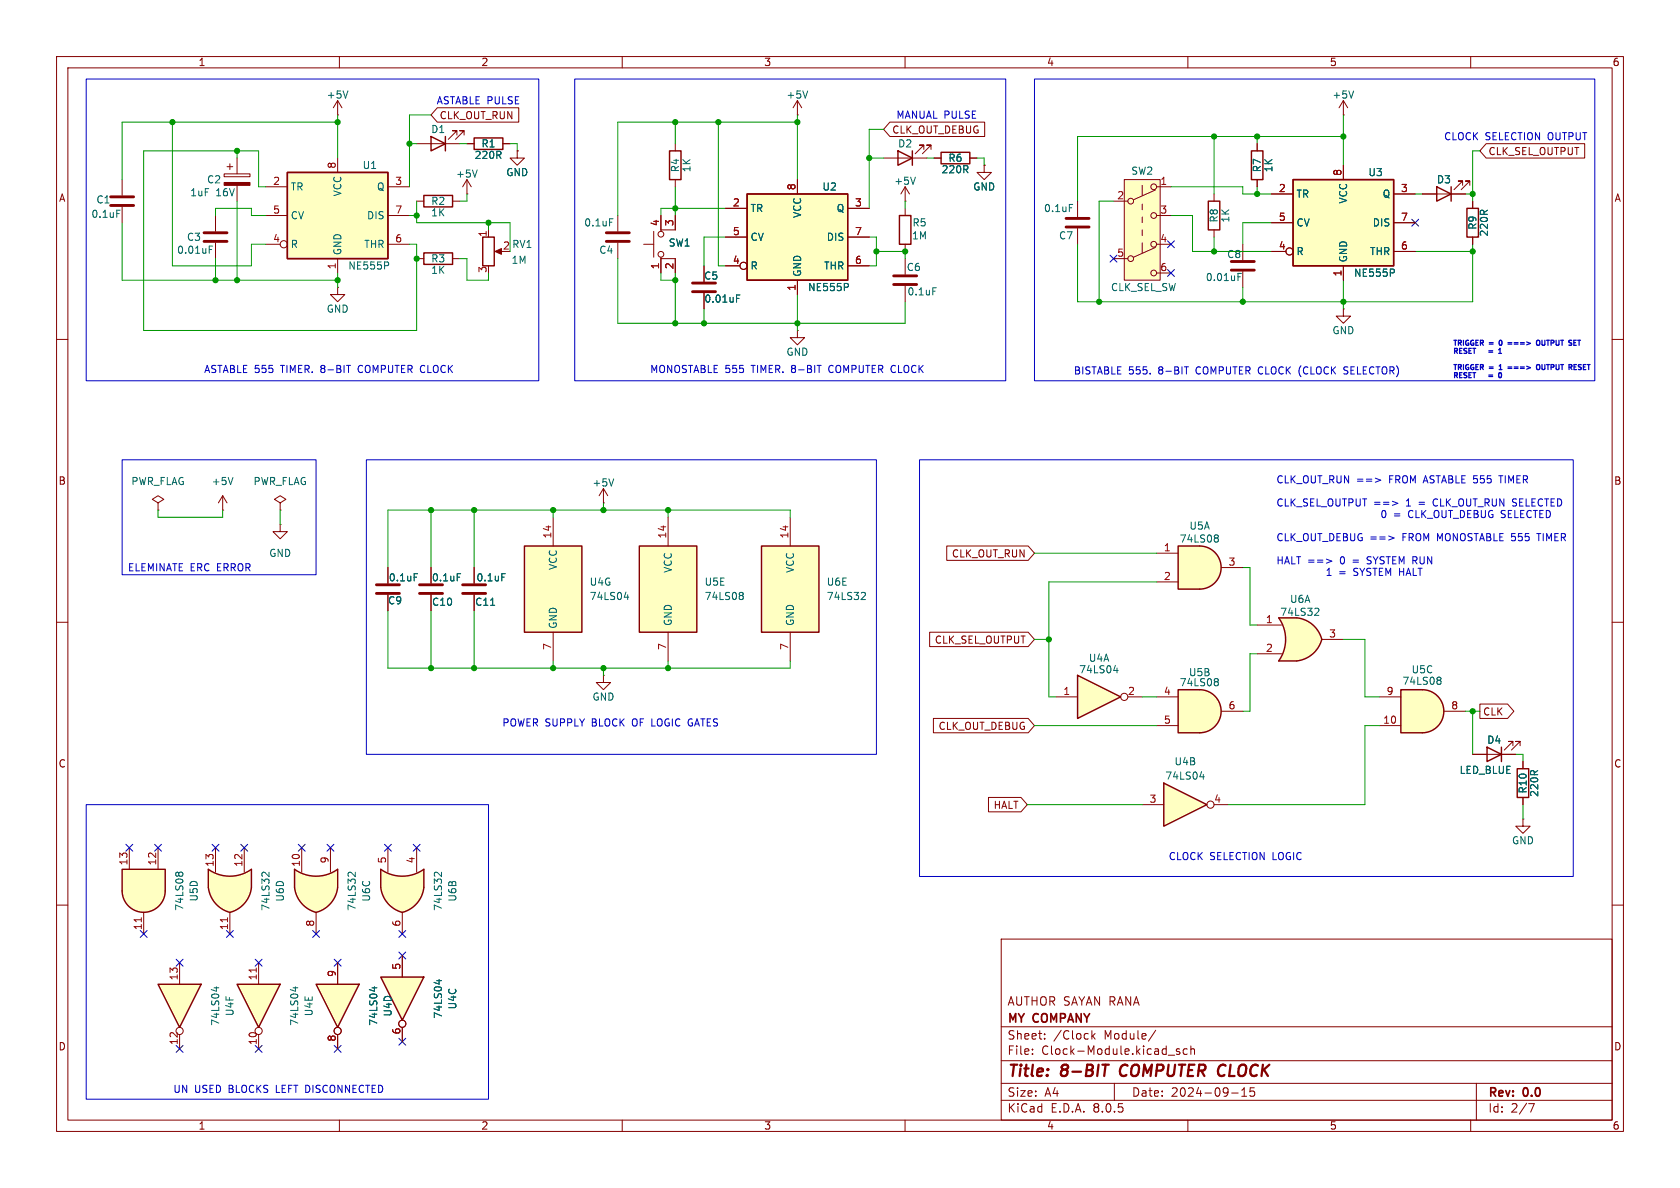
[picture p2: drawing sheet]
<svg xmlns="http://www.w3.org/2000/svg" width="297mm" height="210mm" viewBox="0 0 297 210" stroke-linecap="round" stroke-linejoin="round" font-family="sans-serif">
<g fill="none" stroke="#840000" stroke-width=".18">
<path d="M10 10h277v190h-277zM12 12h273v186h-273zM60 10v2M110 10v2M160 10v2M210 10v2M237.5 17.8l-.8 1.3M237.5 17.8v2.5M237.5 17.8l.8 1.3M260 10v2M237.5 20.3h.1M10 60h2"/>
<path d="M285 60h2M106.7 88.9h.1M106.7 86.4l-.8 1.2M106.7 86.4v2.5M106.7 86.4l.7 1.2M10 110h2M285 110h2M10 160h2M285 160h2M177 166h108v32h-108zM60 198v2M110 198v2"/>
<path d="M160 198v2M177 194.5h108M177 191.5h108M177 187.5h108M177 181.5h108M182.5 186.3v.1M182.5 185.5v.1M184.7 183.6v.1M184.7 182.8v.1M193 182.2v1.5M193.2 183.1l.4 .6M193.6 182.7l-.6 .6"/>
<path d="M197 191.5v3M204.3 182.1l-1.3 2M206.5 186.5h1.2M208.5 185.5l-.3-.1-.2 .2v.2l.5 .2v.3h-.5M209.9 185.5l-.4-.1-.3 .3v.4l.1 .2h.6M210 198v2M210.5 185.5l.2-.1 .4 .1 .1 .9M210.5 184.9v1.5M217.7 193.2h1.2M219.5 193.8h.9M219.5 192.7l.5-.4v1.5M221.7 192.3h-.7v.7l.2-.1h.5l.1 .3-.1 .5-.2 .1-.5-.1"/>
<path d="M260 198v2M261 191.5v6.5M270.2 195.1h1l-.6 1.5"/>
</g>
<path d="M194.9 188.2h1.1M198.3 188.5a1.27 1.27 0 0 0 0 1.6M216.3 188.2l-.5 .1M216.4 190.1l-.5 .1" fill="none" stroke="#840000" stroke-width=".4"/>
<path d="M239.3 16.1l-.4 1.2M108.5 84.7l-.4 1.2" fill="none" stroke="#006464" stroke-width=".18"/>
<path d="M251.5 121.9a3.8 3.8 0 0 1 3.7 3.8 3.8 3.8 0 0 1-3.7 3.8z" fill="#ffffc2" stroke="#ffffc2" stroke-width=".18"/>
<path d="M247.6 121.9h3.9v7.6h-3.9z" fill="#ffffc2"/>
<path d="M221.2 26.7h2.1v5.1h-2.1zM247.6 121.9h3.9a3.8 3.8 0 0 1 3.7 3.8 3.8 3.8 0 0 1-3.7 3.8h-3.9z" fill="none" stroke="#840000" stroke-width=".25"/>
<g fill="none" stroke="#840000" stroke-width=".18">
<path d="M141 17.8l-.8 1.3M141 17.8v2.5M141 17.8l.7 1.3M141 20.3h.1M174 29.2v1.3h1.3l-1.3 1.3-1.3-1.3h1.3M174 29.2h.1M222.2 25.4v1.3M222.2 31.8v1.2M160 45.7v2.8M160 50.5v2.8M219.7 43.2v2.8M219.7 48v2.8"/>
<path d="M237.5 54.6v1.3h1.3l-1.3 1.3-1.3-1.3h1.3M237.5 54.6h.1M243.8 128.3h3.8M243.8 123.2h3.8M255.3 125.7h3.8"/>
</g>
<path d="M142.8 16.1l-.4 1.2M164.9 50.9h.6M218.9 48.9h.4M218.9 48.3h.6M254.3 119.7l.3 .1 .2 .1-.3 .3M254.3 120.2h.2M254.5 120.2l.3 .3v.2l-.2 .2-.3 .1" fill="none" stroke="#006464" stroke-width=".18"/>
<path d="M158 48.8h4.1M158 50.3h4.1M217.7 47.8h4M217.7 46.2h4" fill="none" stroke="#840000" stroke-width=".51"/>
<path d="M212.1 96.5a3.8 3.8 0 0 1 3.8 3.8 3.8 3.8 0 0 1-3.8 3.8z" fill="#ffffc2" stroke="#ffffc2" stroke-width=".18"/>
<path d="M208.3 96.5h3.8v7.6h-3.8z" fill="#ffffc2"/>
<path d="M208.3 96.5h3.8a3.8 3.8 0 0 1 3.8 3.8 3.8 3.8 0 0 1-3.8 3.8h-3.8z" fill="none" stroke="#840000" stroke-width=".25"/>
<path d="M109.2 38.1v2.8M109.2 42.9v2.8M204.5 97.8h3.8M204.5 102.9h3.8M215.9 100.3h3.8" fill="none" stroke="#840000" stroke-width=".18"/>
<path d="M107.8 38.7h.6M214.9 94.6h.2l.3 .2-.3 .3M214.9 95.1h.2M215.1 95.1l.3 .2v.3l-.1 .2h-.4" fill="none" stroke="#006464" stroke-width=".18"/>
<path d="M107.2 42.7h4.1M107.2 41.1h4.1" fill="none" stroke="#840000" stroke-width=".51"/>
<path d="M27.9 174h7.7l-3.9 7.6z" fill="#ffffc2"/>
<path d="M158.7 26.7l2.6 1.2-2.6 1.3zM161.3 26.7v2.5M27.9 174h7.7l-3.9 7.6z" fill="none" stroke="#840000" stroke-width=".25"/>
<g fill="none" stroke="#840000" stroke-width=".18">
<path d="M156.2 27.9h7.6M163.3 26.4v-.7h-.7h.7l-1.5 1.5M164.6 26.4v-.7h-.8h.8l-1.5 1.5M31.7 170.2v3.8M31.7 182.9v2.5"/>
<circle cx="31.7" cy="182.2" r=".63"/>
</g>
<path d="M37.8 174.6h.9M38.3 174.4v.8" fill="none" stroke="#006464" stroke-width=".18"/>
<path d="M113 96.5h10.2v15.3h-10.2z" fill="#ffffc2"/>
<path d="M113 96.5h10.2v15.3h-10.2z" fill="none" stroke="#840000" stroke-width=".25"/>
<path d="M118.1 91.4v5.1M118.1 111.8v5" fill="none" stroke="#840000" stroke-width=".18"/>
<path d="M130.9 104.7h.3l.2 .3-.2 .3M130.9 105.3h.3M131.2 105.3l.2 .2v.2l-.2 .3h-.3" fill="none" stroke="#006464" stroke-width=".18"/>
<path d="M134.6 96.5h10.2v15.3h-10.2z" fill="#ffffc2"/>
<path d="M134.6 96.5h10.2v15.3h-10.2z" fill="none" stroke="#840000" stroke-width=".25"/>
<path d="M139.7 91.4v5.1M68.6 100.3v2.8M68.6 105.2v2.8M76.2 100.3v2.8M76.2 105.2v2.8M83.8 100.3v2.8M83.8 105.2v2.8M106.7 119.4v1.3h1.2l-1.2 1.2-1.3-1.2h1.3M106.7 119.4h.1M139.7 111.8v5" fill="none" stroke="#840000" stroke-width=".18"/>
<path d="M73.2 101.4h.6M80.8 101.4h.6M86.7 107h.8M88.7 101.4h.6M152.5 104.7l.4 .1 .1 .3-.8 .9h.8" fill="none" stroke="#006464" stroke-width=".18"/>
<path d="M66.5 104.9h4.1M66.5 103.4h4.1M74.2 104.9h4M74.2 103.4h4M81.8 104.9h4.1M81.8 103.4h4.1" fill="none" stroke="#840000" stroke-width=".51"/>
<path d="M92.7 96.5h10.2v15.3h-10.2z" fill="#ffffc2"/>
<path d="M166.4 26.9h5v2.1h-5zM92.7 96.5h10.2v15.3h-10.2z" fill="none" stroke="#840000" stroke-width=".25"/>
<path d="M165.1 27.9h1.3M171.4 27.9h1.3M97.8 91.4v5.1M97.8 111.8v5" fill="none" stroke="#840000" stroke-width=".18"/>
<path d="M110.4 105.6h.7M111 105.1v.9" fill="none" stroke="#006464" stroke-width=".18"/>
<path d="M41.9 174h7.6l-3.8 7.6z" fill="#ffffc2"/>
<path d="M41.9 174h7.6l-3.8 7.6z" fill="none" stroke="#840000" stroke-width=".25"/>
<g fill="none" stroke="#840000" stroke-width=".18">
<path d="M160 35.6h.1M160 33l-.7 1.3M160 33v2.6M160 33l.8 1.3M45.7 170.2v3.8M45.7 182.9v2.5"/>
<circle cx="45.7" cy="182.2" r=".63"/>
</g>
<path d="M45.3 171.1v.7" fill="none" stroke="#a90000" stroke-width=".18"/>
<path d="M161.8 31.3l-.4 1.3M51.8 174.6h.8M52.2 174.4v.8" fill="none" stroke="#006464" stroke-width=".18"/>
<path d="M36.8 156.9l5.2-.6-1.4 5a5.2 5.2 0 0 1-3.8-4.4z" fill="#ffffc2" stroke="#ffffc2" stroke-width=".18"/>
<path d="M36.8 153.7v3.1M44.4 153.7v3.1" fill="none" stroke="#ffffc2" stroke-width=".18"/>
<path d="M36.8 153.7a6.7 6.7 0 0 0 7.6 0v3.1h-7.6z" fill="#ffffc2"/>
<g fill="#ffffc2" stroke="#ffffc2" stroke-width=".18">
<path d="M39.3 156.3l5.2 .6a5.1 5.1 0 0 1-3.9 4.4z"/>
<path d="M21.6 157.5h7.6a3.8 3.8 0 0 1-3.8 3.8 3.8 3.8 0 0 1-3.8-3.8z"/>
</g>
<path d="M36.8 153.7a6.6 6.6 0 0 0 7.6 0v3.1a5.1 5.1 0 0 1-3.8 4.5 5.2 5.2 0 0 1-3.8-4.4z" fill="none" stroke="#840000" stroke-width=".25"/>
<path d="M38.1 149.9v4.3M43.2 149.9v4.3M40.6 161.3v3.8" fill="none" stroke="#840000" stroke-width=".18"/>
<path d="M40.2 162.2v.8" fill="none" stroke="#a90000" stroke-width=".18"/>
<path d="M47.6 154.2v.8l-.9-.8-.3 .1-.1 .4" fill="none" stroke="#006464" stroke-width=".18"/>
<path d="M21.6 153.7h7.6v3.8h-7.6z" fill="#ffffc2"/>
<path d="M21.6 153.7h7.6v3.8a3.8 3.8 0 0 1-3.8 3.8 3.8 3.8 0 0 1-3.8-3.8z" fill="none" stroke="#840000" stroke-width=".25"/>
<path d="M22.9 149.9v3.8M27.9 149.9v3.8M25.4 161.3v3.8" fill="none" stroke="#840000" stroke-width=".18"/>
<path d="M25 162.2v.8" fill="none" stroke="#a90000" stroke-width=".18"/>
<path d="M31.6 154.4l-.3-.2-.2 .2v.3M31.6 154.4l.2-.2h.3l.2 .2v.3M31.6 154.4v.3" fill="none" stroke="#006464" stroke-width=".18"/>
<path d="M52.1 156.9l5.1-.6-1.3 5a5.2 5.2 0 0 1-3.8-4.4z" fill="#ffffc2" stroke="#ffffc2" stroke-width=".18"/>
<path d="M52.1 153.7v3.1M59.7 153.7v3.1" fill="none" stroke="#ffffc2" stroke-width=".18"/>
<path d="M52.1 153.7a6.7 6.7 0 0 0 7.6 0v3.1h-7.6z" fill="#ffffc2"/>
<path d="M54.6 156.3l5.1 .6a5.1 5.1 0 0 1-3.8 4.4z" fill="#ffffc2" stroke="#ffffc2" stroke-width=".18"/>
<path d="M52.1 153.7a6.6 6.6 0 0 0 7.6 0v3.1a5.1 5.1 0 0 1-3.8 4.5 5.2 5.2 0 0 1-3.8-4.4z" fill="none" stroke="#840000" stroke-width=".25"/>
<path d="M53.3 149.9v4.3M58.4 149.9v4.3M55.9 161.3v3.8" fill="none" stroke="#840000" stroke-width=".18"/>
<path d="M62.8 154.2v.8l-.9-.8-.3 .1-.1 .4" fill="none" stroke="#006464" stroke-width=".18"/>
<path d="M55.9 174h7.6l-3.8 7.6z" fill="#ffffc2"/>
<path d="M55.9 174h7.6l-3.8 7.6z" fill="none" stroke="#840000" stroke-width=".25"/>
<g fill="none" stroke="#840000" stroke-width=".18">
<path d="M141 58.4v1.3h1.2l-1.2 1.3-1.3-1.3h1.3M141 58.4h.1M59.7 170.2v3.8M59.7 182.9v2.5"/>
<circle cx="59.7" cy="182.2" r=".63"/>
</g>
<path d="M65.8 174.6h.8M66.2 174.4v.8" fill="none" stroke="#006464" stroke-width=".18"/>
<path d="M67.3 172.7h7.6l-3.8 7.6z" fill="#ffffc2"/>
<path d="M67.3 172.7h7.6l-3.8 7.6z" fill="none" stroke="#840000" stroke-width=".25"/>
<g fill="none" stroke="#840000" stroke-width=".18">
<path d="M71.1 168.9v3.8M71.1 181.6v2.6"/>
<circle cx="71.1" cy="181" r=".63"/>
</g>
<path d="M77.2 173.4h.8M77.6 173.2v.8" fill="none" stroke="#006464" stroke-width=".18"/>
<path d="M67.3 156.9l5.2-.6-1.4 5a5.2 5.2 0 0 1-3.8-4.4z" fill="#ffffc2" stroke="#ffffc2" stroke-width=".18"/>
<path d="M67.3 153.7v3.1M74.9 153.7v3.1" fill="none" stroke="#ffffc2" stroke-width=".18"/>
<path d="M67.3 153.7a6.7 6.7 0 0 0 7.6 0v3.1h-7.6z" fill="#ffffc2"/>
<path d="M69.8 156.3l5.1 .6a5.1 5.1 0 0 1-3.8 4.4z" fill="#ffffc2" stroke="#ffffc2" stroke-width=".18"/>
<path d="M74.9 156.8v-3.1a6.6 6.6 0 0 1-7.6 0v3.1a5.2 5.2 0 0 0 3.8 4.5 5.1 5.1 0 0 0 3.8-4.4" fill="none" stroke="#840000" stroke-width=".25"/>
<path d="M68.6 149.9v4.3M73.7 149.9v4.3M71.1 161.3v3.8" fill="none" stroke="#840000" stroke-width=".18"/>
<path d="M78 154.2v.8l-.9-.8-.3 .1v.4" fill="none" stroke="#006464" stroke-width=".18"/>
<path d="M132.1 34.3h17.8v15.2h-17.8z" fill="#ffffc2"/>
<path d="M74.9 34.5h5.1v2.1h-5.1zM76.2 24.1l2.5 1.3-2.5 1.3zM78.7 24.1v2.6M83.8 24.4h5.1v2h-5.1zM118.4 26.7h2v5.1h-2zM132.1 34.3h17.8v15.2h-17.8zM74.9 44.7h5.1v2h-5.1zM85.3 41.9h2.1v5.1h-2.1z" fill="none" stroke="#840000" stroke-width=".25"/>
<g fill="none" stroke="#840000" stroke-width=".18">
<path d="M59.7 17.8l-.8 1.3M59.7 17.8v2.5M59.7 17.8l.8 1.3M21.6 31.8v2.7M21.6 36.6v2.8M38.1 38.1v2.8M39.6 30.7h4.6v.5h-4.6zM40.1 29.5h1M40.6 29v1M41.9 27.9v2.8M41.9 32.8v2.8M59.7 20.3h.1"/>
<path d="M73.7 25.4h7.6M73.7 35.6h1.2M80 35.6h1.3M80.8 23.9v-.8h-.8h.8l-1.6 1.5M82 23.9v-.8h-.7h.7l-1.5 1.5M82.5 34.3h.1M82.5 25.4h1.3M82.5 31.8l-.7 1.2M82.5 31.8v2.5M82.5 31.8l.8 1.2M88.9 25.4h1.3M91.4 26.7v1.2h1.3l-1.3 1.3-1.2-1.3h1.2"/>
<path d="M91.4 26.7h.1M116.8 38.1v2.5M119.4 38.1v2.5h-2.6v.3M119.4 25.4v1.3M119.4 31.8v1.2M128.3 36.8h3.8M141 31.8v2.5M149.9 36.8h3.8M190.5 35.6v2.8M38.1 42.9v2.8M59.7 50.8v1.3h1.3l-1.3 1.2-1.3-1.2h1.3M59.7 50.8h.1"/>
<path d="M73.7 45.7h1.2M80 45.7h1.3M86.4 40.6v1.3M87.9 44.5h1M113.8 43.2h1.8M115.6 40.9v4.6M116.8 45.5v.2h2.6v2.6M116.8 45.7v2.6M124.5 47v2.8M124.5 51.8v2.8M128.3 47h2.5M128.3 41.9h3.8"/>
<path d="M141 49.5v2.6M149.9 47h3.8M149.9 41.9h3.8M190.5 40.4v2.8M27.9 88.9l1.1-.6-1.1-.7-1 .7 1 .6v1.3M27.9 90.2h.1M39.4 90.2h.1M39.4 87.6l-.8 1.3M39.4 87.6v2.6M39.4 87.6l.7 1.3"/>
<circle cx="116.8" cy="45" r=".51"/>
<circle cx="116.8" cy="41.4" r=".51"/>
<circle cx="131.4" cy="47" r=".63"/>
</g>
<path d="M61.5 16.1l-.4 1.2M20.6 37.2h.6M84.4 30l-.5 1.3M189 36.1h.6M37 44.1h.4M37 43.5h.6M130.2 52.7h.4M130.2 52.1h.6M149.9 50.2l.1 .2-.1 .3M41.2 84.4l-.4 1.3" fill="none" stroke="#006464" stroke-width=".18"/>
<path d="M19.6 34.8h4M19.6 36.3h4M188.5 38.6h4M36.1 41.1h4M36.1 42.7h4M122.4 51.6h4.1M122.4 50h4.1M188.5 40.1h4" fill="none" stroke="#840000" stroke-width=".51"/>
<g fill="#840000" stroke="#840000" stroke-width=".18">
<path d="M87.5 44.5l1.1-.6v1.1z"/>
<path d="M39.6 32.3h4.6v.5h-4.6z"/>
</g>
<path d="M50.8 30.5h17.8v15.2h-17.8z" fill="#ffffc2"/>
<path d="M50.8 30.5h17.8v15.2h-17.8z" fill="none" stroke="#840000" stroke-width=".25"/>
<g fill="none" stroke="#840000" stroke-width=".18">
<path d="M47 33h3.8M47 38.1h3.8M59.7 27.9v2.6M68.6 33h3.8M68.6 38.1h3.8M47 43.2h2.5M59.7 45.7v2.6M68.6 43.2h3.8M49.5 92.7v1.3h1.3l-1.3 1.3-1.2-1.3h1.2M49.5 92.7h.1M49.5 88.9l1-.6-1-.7-1 .7 1 .6v1.3M49.5 90.2h.1"/>
<circle cx="50.2" cy="43.2" r=".63"/>
</g>
<path d="M68.6 46.4l.1 .1-.1 .4" fill="none" stroke="#006464" stroke-width=".18"/>
<path d="M198.8 31.8h6.3v17.7h-6.3z" fill="#ffffc2"/>
<g fill="none" stroke="#840000" stroke-width=".18">
<path d="M196.8 35.6h2.6M198.8 31.8h6.3v17.7h-6.3zM201.9 32.8v1.7M201.9 36.1v1M201.9 38.4v1M204.3 33.6l-3.9 1.7M204.5 33h2.5M204.5 38.1h2.5M214.6 34.3v1.3M251.5 34.3h7.6M258.6 32.8v-.8h-.8h.8l-1.6 1.5M259.8 32.8v-.8h-.7h.7l-1.5 1.5"/>
<path d="M260.3 35.6v1.2M196.8 45.7h2.6M201.9 40.6v1.1M201.9 42.9v1.8M204.3 43.7l-3.9 1.8M204.5 43.2h2.5M204.5 48.3h2.5M214.6 40.6v1.3M260.3 41.9v1.3"/>
<circle cx="199.9" cy="35.6" r=".51"/>
<circle cx="204" cy="33" r=".51"/>
<circle cx="204" cy="38.1" r=".51"/>
<circle cx="199.9" cy="45.7" r=".51"/>
<circle cx="204" cy="48.3" r=".51"/>
<circle cx="204" cy="43.2" r=".51"/>
</g>
<path d="M213.6 35.6h2v5h-2zM254 33l2.5 1.3-2.5 1.3zM256.5 33v2.6M259.3 36.8h2.1v5.1h-2.1z" fill="none" stroke="#840000" stroke-width=".25"/>
<path d="M228.6 31.8h17.8v15.2h-17.8z" fill="#ffffc2"/>
<path d="M228.6 31.8h17.8v15.2h-17.8zM268.2 135.9h2.1v5.1h-2.1z" fill="none" stroke="#840000" stroke-width=".25"/>
<g fill="none" stroke="#840000" stroke-width=".18">
<path d="M224.8 34.3h3.8M224.8 39.4h3.8M237.5 29.2v2.6M246.4 34.3h3.8M246.4 39.4h3.8M224.8 44.5h2.5M237.5 47v2.5M246.4 44.5h3.8M269.2 134.6v1.3M269.2 144.8v1.3h1.3l-1.3 1.2-1.2-1.2h1.2M269.2 144.8h.1M269.2 141v1.2"/>
<circle cx="228" cy="44.4" r=".63"/>
</g>
<path d="M246.4 47.6l.1 .2-.1 .4" fill="none" stroke="#006464" stroke-width=".18"/>
<path d="M228.7 111.7l5 1.3a5.2 5.2 0 0 1-4.4 3.8z" fill="#ffffc2" stroke="#ffffc2" stroke-width=".18"/>
<path d="M226.1 116.8h3.1M226.1 109.2h3.1" fill="none" stroke="#ffffc2" stroke-width=".18"/>
<path d="M226.1 109.2h3.1v7.6h-3.1a6.7 6.7 0 0 0 0-7.6z" fill="#ffffc2"/>
<path d="M229.3 109.2a5.1 5.1 0 0 1 4.4 3.8l-5 1.3z" fill="#ffffc2" stroke="#ffffc2" stroke-width=".18"/>
<path d="M159 38.1h2v5.1h-2zM226.1 109.2h3.1a5.1 5.1 0 0 1 4.5 3.8 5.2 5.2 0 0 1-4.4 3.8h-3.2a6.6 6.6 0 0 0 0-7.6z" fill="none" stroke="#840000" stroke-width=".25"/>
<path d="M160 36.8v1.3M160 43.2v1.3M222.2 110.5h4.4M222.2 115.6h4.4M233.7 113h3.8" fill="none" stroke="#840000" stroke-width=".18"/>
<path d="M232.6 107.5l.4 .1 .2 .3-.8 .9h.8" fill="none" stroke="#006464" stroke-width=".18"/>
<path d="M190.5 119.4l7.6 3.8-7.6 3.8z" fill="#ffffc2"/>
<path d="M190.5 119.4l7.6 3.8-7.6 3.8z" fill="none" stroke="#840000" stroke-width=".25"/>
<g fill="none" stroke="#840000" stroke-width=".18">
<path d="M186.7 123.2h3.8M199.4 123.2h2.5"/>
<circle cx="198.8" cy="123.2" r=".63"/>
</g>
<path d="M196.9 118.5h.8M197.5 118.1v.8" fill="none" stroke="#006464" stroke-width=".18"/>
<path d="M212.1 121.9a3.8 3.8 0 0 1 3.8 3.8 3.8 3.8 0 0 1-3.8 3.8z" fill="#ffffc2" stroke="#ffffc2" stroke-width=".18"/>
<path d="M208.3 121.9h3.8v7.6h-3.8z" fill="#ffffc2"/>
<path d="M208.3 121.9h3.8a3.8 3.8 0 0 1 3.8 3.8 3.8 3.8 0 0 1-3.8 3.8h-3.8zM262.9 132.1l2.5 1.3-2.5 1.2zM265.4 132.1v2.5" fill="none" stroke="#840000" stroke-width=".25"/>
<path d="M204.5 123.2h3.8M204.5 128.3h3.8M215.9 125.7h3.8M260.3 133.4h7.7M267.5 131.8v-.7h-.8h.8l-1.6 1.5M268.7 131.8v-.7h-.7h.7l-1.5 1.5" fill="none" stroke="#840000" stroke-width=".18"/>
<path d="M214.9 120h.2l.3 .2-.3 .3M214.9 120.5h.2M215.1 120.5l.3 .2v.3l-.1 .2h-.4" fill="none" stroke="#006464" stroke-width=".18"/>
<path d="M205.7 138.4l7.7 3.8-7.7 3.9z" fill="#ffffc2"/>
<path d="M205.7 138.4l7.7 3.8-7.7 3.9z" fill="none" stroke="#840000" stroke-width=".25"/>
<g fill="none" stroke="#840000" stroke-width=".18">
<path d="M77.3 19h14.4v2.6h-14.4l-1.1-1.3zM82.5 25.4h1.3M88.9 25.4h1.3M91.4 26.7h.1M116.8 38.1v2.5M119.4 38.1v2.5M128.3 36.8h3.8M141 31.8v2.5M149.9 36.8h3.8M157.3 21.6h16.8v2.5h-16.8l-1.1-1.2zM165.1 27.9h1.3M171.4 27.9h1.3"/>
<path d="M174 29.2h.1M222.2 25.4v1.3M222.2 31.8v1.2M224.8 34.3h3.8M224.8 39.4h3.8M237.5 29.2v2.6M246.4 34.3h3.8M246.4 39.4h3.8M251.5 34.3h2.5M256.5 34.3h2.6M260.3 35.6v1.2M262.7 25.4h17.5v2.5h-17.5l-1.1-1.2z"/>
<path d="M116.8 45.7v2.6M119.4 45.7v2.6M124.5 47v2.8M124.5 51.8v2.8M128.3 47h2.5M128.3 41.9h3.8M141 49.5v2.6M149.9 47h3.8M149.9 41.9h3.8M224.8 44.5h2.5M237.5 47v2.5M246.4 44.5h3.8"/>
<path d="M260.3 41.9v1.3M167.4 96.5h14.4l1.1 1.3-1.1 1.3h-14.4zM68.6 100.3v2.8M68.6 105.2v2.8M76.2 100.3v2.8M76.2 105.2v2.8M83.8 100.3v2.8M83.8 105.2v2.8M164.3 111.8h17.5l1.1 1.2-1.1 1.3h-17.5zM165 127h16.8l1.1 1.3-1.1 1.2h-16.8zM260.3 133.4h2.6M261.6 124.5h4.9l1.1 1.2-1.1 1.3h-4.9z"/>
<path d="M265.4 133.4h2.6M269.2 134.6v1.3M174.7 141h5.8l1.1 1.2-1.1 1.3h-5.8zM201.9 142.2h3.8M214.6 142.2h2.6M269.2 141v1.2M59.7 170.2v3.8M71.1 168.9v3.8M59.7 182.9v2.5M71.1 181.6v2.6"/>
<circle cx="131.4" cy="47" r=".63"/>
<circle cx="228" cy="44.4" r=".63"/>
<circle cx="214" cy="142.2" r=".63"/>
<circle cx="59.7" cy="182.2" r=".63"/>
<circle cx="71.1" cy="181" r=".63"/>
</g>
<g fill="none" stroke="#006464" stroke-width=".18">
<path d="M130.2 52.7h.4M130.2 52.1h.6M149.9 50.2l.1 .2-.1 .3M246.4 47.6l.1 .2-.1 .4M73.2 101.4h.6M80.8 101.4h.6M86.7 107h.8M88.7 101.4h.6M212.1 137.3h.8M212.7 136.9v.8M65.8 174.6h.8M66.2 174.4v.8"/>
<path d="M77.2 173.4h.8M77.6 173.2v.8"/>
</g>
<g fill="none" stroke="#0000c2" stroke-width=".22">
<path d="M263.2 62h.7M263.2 62.3h.7M263.2 66.3h.7M263.2 66.6h.7M264.9 62.5h.5M264.9 61.8l.3-.2v.9M265 65.3h.5M265 64.7l.3-.3v.9M265.3 60.2a.48 .48 0 0 0-.3 .4 .48 .48 0 0 0 .3 .4M265.4 66l-.3-.1-.2 .3M265.4 66v.6M266.6 60.6h.7"/>
<path d="M266.6 60.8h.7M266.6 64.9h.7M266.6 65.1h.7M271.8 60.2h.2l.2 .1v.4l-.2 .3-.3-.1-.1-.5zM271.8 64.5l.2-.1 .2 .2v.4l-.2 .3-.3-.1-.1-.5zM272.6 60.2v.7l.3 .1M272.6 64.4v.8l.3 .1M278.9 60.2h.5M279 65.3h.2M279.2 60.2v.8M279.2 64.4l-.2 .2 .2 .3"/>
</g>
<g fill="none" stroke="#0000c2" stroke-width=".18">
<path d="M15.2 14h80v53.3h-80zM101.6 14h76.2v53.3h-76.2zM182.9 14h99v53.3h-99zM61.3 64.6h.7M144.5 64.6h.7M209.4 64.8h.7M229.8 65l-.2 .5 .2 .7M237.6 66.1h.4M238.1 64.8h-.3l-.2 .3 .1 .3 .3 .1M21.6 81.3h34.3v20.3h-34.3zM64.8 81.3h90.1v52.1h-90.1zM162.6 81.3h115.5v73.6h-115.5z"/>
<path d="M234.5 98.8l.9 .4-.9 .4M243.1 84.5l1 .4-1 .3M244.3 90.5v.5l.1 .4 .2 .1 .3-.2v-.8M245.5 94.7l1 .4-1 .4M246.2 88.6l.9 .4-.9 .3M246.5 90.8h1M246.5 91.2h1M249.2 90.3a.63 .63 0 0 0-.2 .8 .63 .63 0 0 0 .7 .3M250.3 90.2v1.3M251.4 90.2v1.3M251.5 90.8l.6 .7M252.1 90.2l-.7 .8"/>
<path d="M252.3 91.6h1M265 84.1h.7M267.4 89.4l.2 .1M267.6 88.2l-.2 .2 .2 .4M271.7 94.3h.7M234.6 101.7h.7M234.6 100.8l.4-.3v1.2M236.8 101.1h1M236.8 101.4h1M240 100.5h-.4l-.3 .3M240.4 100.5l.4 .6M15.2 142.2h71.2v52.1h-71.2z"/>
</g>
<g fill="none" stroke="#009600" stroke-width=".18">
<path d="M21.6 39.4v10.1h38.1M30.5 21.6v25.4h13.9v-3.8h2.6M38.1 38.1v-1.3h6.3v1.3h2.6M41.9 26.7v1.2M41.9 35.6v13.9M47 33h-1.3v-6.3h-20.3v31.7h48.3v-15.2h-1.3M59.7 21.6h-38.1v10.2M59.7 20.3v7.6M72.4 38.1h1.3M72.4 25.4h1.3M73.7 35.6v3.8h16.5v5.1M76.2 20.3h-3.8v12.7"/>
<path d="M81.3 25.4h1.2M82.5 34.3v1.3h-1.2M86.4 39.4v1.2M90.2 25.4h1.2v1.3M119.4 21.6v3.8M119.4 33v5.1M127 21.6v25.4h1.3M128.3 36.8h-11.5v1.3M141 21.6h-31.8v16.5M141 20.3v11.5M153.7 27.9h2.5M156.2 22.9h-2.5v13.9"/>
<path d="M160 35.6v1.2M163.8 27.9h1.3M172.7 27.9h1.3v1.3M196.8 35.6h-2.5v17.7M207 38.1h3.8v6.4h14M207 33h12.7v1.3h5.1M214.6 24.1v10.2M222.2 24.1v1.3M222.2 33v1.3M224.8 39.4h-5.1v3.8M237.5 24.1h-47v11.5M237.5 20.3v8.9"/>
<path d="M250.2 34.3h1.3M259.1 34.3h1.2M261.6 26.7h-1.3v8.9M38.1 45.7v3.8M59.7 48.3v2.5M81.3 45.7h1.2v3.8h3.9v-1.2M109.2 45.7v11.5h50.8v-3.9M116.8 48.3v1.2h2.6M119.4 48.3v8.9M124.5 54.6v2.6M128.3 41.9h-3.8v5.1M141 52.1v6.3"/>
<path d="M153.7 41.9h1.2v5.1h-1.2M154.9 44.5h5.1v1.2M190.5 43.2v10.1h69.8v-10.1M214.6 41.9v2.6M219.7 50.8v2.5M237.5 49.5v5.1M250.2 44.5h10.1M27.9 90.2v1.2h11.5v-1.2M49.5 90.2v2.5M76.2 90.2v10.1M83.8 90.2v10.1M97.8 90.2v1.2"/>
<path d="M106.7 88.9v1.3M118.1 90.2v1.2M139.7 91.4v-1.2h-71.1v10.1M182.9 97.8h21.6M68.6 108v10.1h71.1v-1.3M76.2 108v10.1M83.8 108v10.1M97.8 116.8v1.3M106.7 118.1v1.3M118.1 116.8v1.3M182.9 113h2.5M204.5 102.9h-19.1v20.3h1.3"/>
<path d="M219.7 100.3h1.3v10.2h1.2M222.2 115.6h-1.2v10.1h-1.3M237.5 113h3.8v10.2h2.5M182.9 128.3h21.6M201.9 123.2h2.6M243.8 128.3h-2.5v13.9h-24.1M259.1 125.7h2.5M260.3 125.7v7.7M268 133.4h1.2v1.2M181.6 142.2h20.3M269.2 142.2v2.6"/>
</g>
<g fill="none" stroke="#000084" stroke-width=".18">
<path d="M249.6 38.8l1.2 1.2M250.8 38.8l-1.2 1.2M196.2 45.1l1.3 1.2M197.5 45.1l-1.3 1.2M206.4 42.6l1.2 1.2M206.4 47.7l1.2 1.2M207.6 42.6l-1.2 1.2M207.6 47.7l-1.2 1.2M22.3 149.3l1.2 1.2M23.5 149.3l-1.2 1.2M27.3 149.3l1.2 1.2M28.5 149.3l-1.2 1.2"/>
<path d="M37.5 149.3l1.2 1.2M38.7 149.3l-1.2 1.2M42.6 149.3l1.2 1.2M43.8 149.3l-1.2 1.2M52.7 149.3l1.2 1.2M53.9 149.3l-1.2 1.2M57.8 149.3l1.2 1.2M59 149.3l-1.2 1.2M68 149.3l1.2 1.2M69.2 149.3l-1.2 1.2M73.1 149.3l1.2 1.2M74.3 149.3l-1.2 1.2"/>
<path d="M24.8 164.5l1.2 1.2M26 164.5l-1.2 1.2M31.1 169.6l1.3 1.2M32.4 169.6l-1.3 1.2M40 164.5l1.2 1.2M41.2 164.5l-1.2 1.2M45.1 169.6l1.2 1.2M46.3 169.6l-1.2 1.2M55.3 164.5l1.2 1.2M56.5 164.5l-1.2 1.2M59.1 169.6l1.2 1.2M60.3 169.6l-1.2 1.2"/>
<path d="M70.5 168.3l1.2 1.2M70.5 164.5l1.2 1.2M71.7 168.3l-1.2 1.2M71.7 164.5l-1.2 1.2M31.1 184.8l1.3 1.2M32.4 184.8l-1.3 1.2M45.1 184.8l1.2 1.2M46.3 184.8l-1.2 1.2M59.1 184.8l1.2 1.2M60.3 184.8l-1.2 1.2M70.5 183.5l1.2 1.3M71.7 183.5l-1.2 1.3"/>
</g>
<g fill="#009600" stroke="#009600" stroke-width=".18">
<circle cx="97.8" cy="118.1" r=".46"/>
<circle cx="83.8" cy="118.1" r=".46"/>
<circle cx="76.2" cy="118.1" r=".46"/>
<circle cx="72.4" cy="25.4" r=".46"/>
<circle cx="30.5" cy="21.6" r=".46"/>
<circle cx="59.7" cy="21.6" r=".46"/>
<circle cx="41.9" cy="26.7" r=".46"/>
<circle cx="97.8" cy="90.2" r=".46"/>
<circle cx="118.1" cy="90.2" r=".46"/>
<circle cx="86.4" cy="39.4" r=".46"/>
<circle cx="119.4" cy="57.2" r=".46"/>
<circle cx="38.1" cy="49.5" r=".46"/>
<circle cx="59.7" cy="49.5" r=".46"/>
<circle cx="73.7" cy="38.1" r=".46"/>
<circle cx="73.7" cy="45.7" r=".46"/>
<circle cx="41.9" cy="49.5" r=".46"/>
<circle cx="119.4" cy="49.5" r=".46"/>
<circle cx="141" cy="57.2" r=".46"/>
<circle cx="124.5" cy="57.2" r=".46"/>
<circle cx="118.1" cy="118.1" r=".46"/>
<circle cx="106.7" cy="118.1" r=".46"/>
<circle cx="83.8" cy="90.2" r=".46"/>
<circle cx="76.2" cy="90.2" r=".46"/>
<circle cx="160" cy="44.5" r=".46"/>
<circle cx="154.9" cy="44.5" r=".46"/>
<circle cx="127" cy="21.6" r=".46"/>
<circle cx="119.4" cy="36.8" r=".46"/>
<circle cx="119.4" cy="21.6" r=".46"/>
<circle cx="106.7" cy="90.2" r=".46"/>
<circle cx="194.3" cy="53.3" r=".46"/>
<circle cx="214.6" cy="24.1" r=".46"/>
<circle cx="214.6" cy="44.5" r=".46"/>
<circle cx="222.2" cy="34.3" r=".46"/>
<circle cx="219.7" cy="53.3" r=".46"/>
<circle cx="185.4" cy="113" r=".46"/>
<circle cx="260.3" cy="44.5" r=".46"/>
<circle cx="237.5" cy="24.1" r=".46"/>
<circle cx="222.2" cy="24.1" r=".46"/>
<circle cx="260.3" cy="34.3" r=".46"/>
<circle cx="237.5" cy="53.3" r=".46"/>
<circle cx="260.3" cy="125.7" r=".46"/>
<circle cx="153.7" cy="27.9" r=".46"/>
<circle cx="141" cy="21.6" r=".46"/>
</g>
<g font-size="2.8" fill="#840000">
<text x="178" y="190.9">Title:</text>
<text x="187.7" y="190.9">8-BIT</text>
<text x="198.8" y="190.9">COMPUTER</text>
<text x="217" y="190.9">CLOCK</text>
</g>
<g font-size="2.1" fill="#840000">
<text x="178" y="178">AUTHOR SAYAN RANA</text>
<text x="178" y="184">Sheet:</text>
<text x="178" y="181.2">MY</text>
<text x="182.7" y="181.2">COMPANY</text>
<text x="186.2" y="184">/Clock</text>
<text x="195.2" y="184">Module/</text>
<text x="178" y="186.7">File:</text>
<text x="184.1" y="186.7">Clock-Module.kicad_sch</text>
<text x="178" y="196.9">KiCad</text>
<text x="178" y="194.1">Size:</text>
<text x="184.7" y="194.1">A4</text>
<text x="185.7" y="196.9">E.D.A.</text>
<text x="193.3" y="196.9">8.0.5</text>
<text x="200" y="194.1">Date:</text>
<text x="207" y="194.1">2024-09-15</text>
<text x="263" y="194.3">Rev:</text>
<text x="263" y="196.9">Id:</text>
<text x="267.1" y="196.9">2/7</text>
<text x="269.4" y="194.3">0.0</text>
</g>
<g font-size="1.8" fill="#840000">
<text x="35" y="11.9">1</text>
<text x="85" y="11.9">2</text>
<text x="135" y="11.9">3</text>
<text x="185" y="11.9">4</text>
<text x="235" y="11.9">5</text>
<text x="285" y="11.9">6</text>
<text x="77.6" y="21.3">CLK_OUT_RUN</text>
<text x="157.6" y="23.8">CLK_OUT_DEBUG</text>
<text x="263.1" y="27.6">CLK_SEL_OUTPUT</text>
<text x="10.3" y="35.9">A</text>
<text x="285.3" y="35.9">A</text>
<text x="10.3" y="85.9">B</text>
<text x="285.3" y="85.9">B</text>
<text x="168.2" y="98.7">CLK_OUT_RUN</text>
<text x="165.2" y="114">CLK_SEL_OUTPUT</text>
<text x="165.8" y="129.2">CLK_OUT_DEBUG</text>
<text x="262.1" y="126.7">CLK</text>
<text x="10.3" y="135.9">C</text>
<text x="285.3" y="135.9">C</text>
<text x="175.5" y="143.2">HALT</text>
<text x="10.3" y="185.9">D</text>
<text x="285.3" y="185.9">D</text>
<text x="35" y="199.9">1</text>
<text x="85" y="199.9">2</text>
<text x="135" y="199.9">3</text>
<text x="185" y="199.9">4</text>
<text x="235" y="199.9">5</text>
<text x="285" y="199.9">6</text>
</g>
<g font-size="1.8" fill="#006464">
<text x="57.7" y="17.6">+5V</text>
<text x="138.9" y="17.6">+5V</text>
<text x="235.5" y="17.6">+5V</text>
<text x="76.1" y="23.7">D1</text>
<text x="83.8" y="28.3">220R</text>
<text x="85" y="26.3">R1</text>
<text x="158.7" y="26.3">D2</text>
<text x="167.6" y="28.8">R6</text>
<text x="33.5" y="34.9">1uF</text>
<text x="36.5" y="32.6">C2</text>
<text x="38.1" y="34.9">16V</text>
<text x="51.3" y="33.9">TR</text>
<text x="60.6" y="34.8" transform="rotate(-90 60.6 34.8)">VCC</text>
<text x="64" y="30.1">U1</text>
<text x="66.5" y="33.9">Q</text>
<text x="80.5" y="31.6">+5V</text>
<text x="89.4" y="31.3">GND</text>
<text x="120.2" y="30.6" transform="rotate(-90 120.2 30.6)">R4</text>
<text x="122.3" y="30.6" transform="rotate(-90 122.3 30.6)">1K</text>
<text x="145.3" y="33.9">U2</text>
<text x="158" y="32.9">+5V</text>
<text x="166.4" y="30.8">220R</text>
<text x="172" y="33.9">GND</text>
<text x="199.9" y="31.1">SW2</text>
<text x="223.1" y="30.6" transform="rotate(-90 223.1 30.6)">R7</text>
<text x="225.1" y="30.6" transform="rotate(-90 225.1 30.6)">1K</text>
<text x="229.1" y="35.2">TR</text>
<text x="241.8" y="31.3">U3</text>
<text x="244.3" y="35.2">Q</text>
<text x="253.9" y="32.6">D3</text>
<text x="16.1" y="38.7">0.1uF</text>
<text x="16.9" y="36.2">C1</text>
<text x="51.3" y="39">CV</text>
<text x="64.8" y="39">DIS</text>
<text x="76.1" y="36.4">R2</text>
<text x="76.1" y="38.5">1K</text>
<text x="103.2" y="40.2">0.1uF</text>
<text x="132.6" y="37.7">TR</text>
<text x="141.8" y="38.6" transform="rotate(-90 141.8 38.6)">VCC</text>
<text x="147.8" y="37.7">Q</text>
<text x="161.2" y="40.2">R5</text>
<text x="184.5" y="37.7">0.1uF</text>
<text x="215.5" y="39.4" transform="rotate(-90 215.5 39.4)">R8</text>
<text x="217.5" y="39.4" transform="rotate(-90 217.5 39.4)">1K</text>
<text x="229.1" y="40.2">CV</text>
<text x="238.4" y="36.1" transform="rotate(-90 238.4 36.1)">VCC</text>
<text x="242.6" y="40.2">DIS</text>
<text x="261.2" y="40.7" transform="rotate(-90 261.2 40.7)">R9</text>
<text x="263.2" y="41.9" transform="rotate(-90 263.2 41.9)">220R</text>
<text x="31.2" y="45.1">0.01uF</text>
<text x="32.9" y="42.8">C3</text>
<text x="51.3" y="44">R</text>
<text x="60.6" y="45.2" transform="rotate(-90 60.6 45.2)">GND</text>
<text x="61.5" y="47.9">NE555P</text>
<text x="64.3" y="44">THR</text>
<text x="76.1" y="46.6">R3</text>
<text x="90.3" y="46.8">1M</text>
<text x="90.5" y="44">RV1</text>
<text x="105.8" y="45.1">C4</text>
<text x="118.1" y="43.8">SW1</text>
<text x="132.6" y="47.9">R</text>
<text x="132.6" y="42.8">CV</text>
<text x="145.6" y="47.9">THR</text>
<text x="146.1" y="42.8">DIS</text>
<text x="161.1" y="42.5">1M</text>
<text x="187.1" y="42.5">C7</text>
<text x="216.8" y="45.8">C8</text>
<text x="229.1" y="45.3">R</text>
<text x="238.4" y="46.5" transform="rotate(-90 238.4 46.5)">GND</text>
<text x="242.1" y="45.3">THR</text>
<text x="76.1" y="48.6">1K</text>
<text x="124.4" y="49.6">C5</text>
<text x="124.4" y="53.7">0.01uF</text>
<text x="141.8" y="49" transform="rotate(-90 141.8 49)">GND</text>
<text x="142.8" y="51.7">NE555P</text>
<text x="160.2" y="48.1">C6</text>
<text x="160.3" y="52.4">0.1uF</text>
<text x="196.3" y="51.7">CLK_SEL_SW</text>
<text x="213.1" y="49.9">0.01uF</text>
<text x="239.3" y="49.1">NE555P</text>
<text x="57.7" y="55.5">GND</text>
<text x="235.5" y="59.3">GND</text>
<text x="138.9" y="63.1">GND</text>
<text x="23.1" y="86">PWR_FLAG</text>
<text x="37.3" y="86">+5V</text>
<text x="44.7" y="86">PWR_FLAG</text>
<text x="104.6" y="86.2">+5V</text>
<text x="210.2" y="93.8">U5A</text>
<text x="47.5" y="98.7">GND</text>
<text x="98.7" y="100.9" transform="rotate(-90 98.7 100.9)">VCC</text>
<text x="119" y="101.4" transform="rotate(-90 119 101.4)">VCC</text>
<text x="140.6" y="101.4" transform="rotate(-90 140.6 101.4)">VCC</text>
<text x="208.5" y="96.1">74LS08</text>
<text x="68.5" y="107">C9</text>
<text x="68.6" y="103">0.1uF</text>
<text x="76.3" y="103">0.1uF</text>
<text x="76.3" y="107.3">C10</text>
<text x="83.9" y="107.3">C11</text>
<text x="84.1" y="103">0.1uF</text>
<text x="104.1" y="103.7">U4G</text>
<text x="104.1" y="106.3">74LS04</text>
<text x="124.5" y="103.7">U5E</text>
<text x="124.5" y="106.3">74LS08</text>
<text x="146.1" y="103.7">U6E</text>
<text x="146.1" y="106.3">74LS32</text>
<text x="228" y="106.8">U6A</text>
<text x="98.7" y="111.3" transform="rotate(-90 98.7 111.3)">GND</text>
<text x="119" y="110.7" transform="rotate(-90 119 110.7)">GND</text>
<text x="140.6" y="110.7" transform="rotate(-90 140.6 110.7)">GND</text>
<text x="226.2" y="109.1">74LS32</text>
<text x="190.7" y="119.2">74LS04</text>
<text x="192.4" y="117.2">U4A</text>
<text x="210.1" y="119.7">U5B</text>
<text x="249.5" y="119.2">U5C</text>
<text x="104.6" y="124.1">GND</text>
<text x="208.5" y="121.5">74LS08</text>
<text x="247.8" y="121.3">74LS08</text>
<text x="262.8" y="131.7">D4</text>
<text x="207.5" y="135.5">U4B</text>
<text x="257.9" y="137">LED_BLUE</text>
<text x="205.9" y="138">74LS04</text>
<text x="270.1" y="140.4" transform="rotate(-90 270.1 140.4)">R10</text>
<text x="272.1" y="141" transform="rotate(-90 272.1 141)">220R</text>
<text x="267.2" y="149.5">GND</text>
<text x="32.6" y="161.1" transform="rotate(-90 32.6 161.1)">74LS08</text>
<text x="35.2" y="159.5" transform="rotate(-90 35.2 159.5)">U5D</text>
<text x="47.9" y="161.1" transform="rotate(-90 47.9 161.1)">74LS32</text>
<text x="50.4" y="159.5" transform="rotate(-90 50.4 159.5)">U6D</text>
<text x="63.1" y="161.1" transform="rotate(-90 63.1 161.1)">74LS32</text>
<text x="65.6" y="159.5" transform="rotate(-90 65.6 159.5)">U6C</text>
<text x="78.3" y="161.1" transform="rotate(-90 78.3 161.1)">74LS32</text>
<text x="80.9" y="159.5" transform="rotate(-90 80.9 159.5)">U6B</text>
<text x="41.5" y="179.7" transform="rotate(-90 41.5 179.7)">U4F</text>
<text x="55.5" y="179.7" transform="rotate(-90 55.5 179.7)">U4E</text>
<text x="69.4" y="179.8" transform="rotate(-90 69.4 179.8)">U4D</text>
<text x="80.9" y="178.5" transform="rotate(-90 80.9 178.5)">U4C</text>
<text x="39" y="181.4" transform="rotate(-90 39 181.4)">74LS04</text>
<text x="52.9" y="181.4" transform="rotate(-90 52.9 181.4)">74LS04</text>
<text x="66.9" y="181.4" transform="rotate(-90 66.9 181.4)">74LS04</text>
<text x="78.3" y="180.2" transform="rotate(-90 78.3 180.2)">74LS04</text>
</g>
<g font-size="1.8" fill="#0000c2">
<text x="77.1" y="18.6">ASTABLE PULSE</text>
<text x="158.4" y="21.2">MANUAL PULSE</text>
<text x="255.2" y="25">CLOCK</text>
<text x="262.5" y="25">SELECTION OUTPUT</text>
<text x="36" y="66.1">ASTABLE 555</text>
<text x="49.8" y="66.1">TIMER. 8-BIT</text>
<text x="63.8" y="66.1">COMPUTER CLOCK</text>
<text x="114.8" y="66.1">MONOSTABLE 555</text>
<text x="133" y="66.1">TIMER. 8-BIT</text>
<text x="147" y="66.1">COMPUTER CLOCK</text>
<text x="189.7" y="66.4">BISTABLE</text>
<text x="199.5" y="66.4">555.</text>
<text x="204.9" y="66.4">8-BIT</text>
<text x="211.7" y="66.4">COMPUTER CLOCK</text>
<text x="230.3" y="66.4">(CLOCK</text>
<text x="238.4" y="66.4">SELECTOR)</text>
<text x="225.6" y="85.7">CLK_OUT_RUN</text>
<text x="225.6" y="89.7">CLK_SEL_OUTPUT ==&gt;</text>
<text x="239.8" y="85.7">==&gt;</text>
<text x="245.7" y="85.7">FROM ASTABLE 555</text>
<text x="248.7" y="89.7">1</text>
<text x="251.1" y="89.7">=</text>
<text x="253.8" y="89.7">CLK_OUT_RUN</text>
<text x="265.8" y="85.7">TIMER</text>
<text x="268.1" y="89.7">SELECTED</text>
<text x="225.6" y="95.9">CLK_OUT_DEBUG ==&gt;</text>
<text x="248" y="95.9">FROM MONOSTABLE 555</text>
<text x="250.2" y="91.8">=</text>
<text x="252.9" y="91.8">CLK_OUT_DEBUG SELECTED</text>
<text x="272.5" y="95.9">TIMER</text>
<text x="22.5" y="101.2">ELEMINATE ERC ERROR</text>
<text x="225.6" y="100">HALT ==&gt;</text>
<text x="237" y="100">0</text>
<text x="239.4" y="100">=</text>
<text x="242.1" y="100">SYSTEM RUN</text>
<text x="238.5" y="102">=</text>
<text x="241.2" y="102">SYSTEM HALT</text>
<text x="88.7" y="128.6">POWER SUPPLY</text>
<text x="104.7" y="128.6">BLOCK</text>
<text x="112.1" y="128.6">OF LOGIC GATES</text>
<text x="206.5" y="152.3">CLOCK</text>
<text x="213.9" y="152.3">SELECTION LOGIC</text>
<text x="30.5" y="193.4">UN</text>
<text x="34.4" y="193.4">USED BLOCKS</text>
<text x="49.1" y="193.4">LEFT DISCONNECTED</text>
</g>
<g font-size="1.8" fill="#a90000">
<text x="59.4" y="29.9" transform="rotate(-90 59.4 29.9)">8</text>
<text x="48.2" y="32.8">2</text>
<text x="69.8" y="32.8">3</text>
<text x="140.7" y="33.7" transform="rotate(-90 140.7 33.7)">8</text>
<text x="197.4" y="35.3">2</text>
<text x="205" y="32.8">1</text>
<text x="226" y="34">2</text>
<text x="237.2" y="31.2" transform="rotate(-90 237.2 31.2)">8</text>
<text x="247.6" y="34">3</text>
<text x="48.2" y="37.8">5</text>
<text x="69.8" y="37.8">7</text>
<text x="86.1" y="42" transform="rotate(-90 86.1 42)">1</text>
<text x="116.6" y="40.1" transform="rotate(-90 116.6 40.1)">4</text>
<text x="119.1" y="40.1" transform="rotate(-90 119.1 40.1)">3</text>
<text x="129.5" y="36.6">2</text>
<text x="129.5" y="41.7">5</text>
<text x="151.1" y="36.6">3</text>
<text x="151.1" y="41.7">7</text>
<text x="205" y="37.8">3</text>
<text x="226" y="39.1">5</text>
<text x="247.6" y="39.1">7</text>
<text x="48.2" y="42.9">4</text>
<text x="59.4" y="47.7" transform="rotate(-90 59.4 47.7)">1</text>
<text x="69.8" y="42.9">6</text>
<text x="88.8" y="44.2">2</text>
<text x="116.6" y="47.7" transform="rotate(-90 116.6 47.7)">1</text>
<text x="119.1" y="47.7" transform="rotate(-90 119.1 47.7)">2</text>
<text x="129.5" y="46.7">4</text>
<text x="151.1" y="46.7">6</text>
<text x="197.4" y="45.5">5</text>
<text x="205" y="42.9">4</text>
<text x="226" y="44.2">4</text>
<text x="247.6" y="44.2">6</text>
<text x="86.1" y="48.3" transform="rotate(-90 86.1 48.3)">3</text>
<text x="140.7" y="51.5" transform="rotate(-90 140.7 51.5)">1</text>
<text x="205" y="48">6</text>
<text x="237.2" y="49" transform="rotate(-90 237.2 49)">1</text>
<text x="97.5" y="95.3" transform="rotate(-90 97.5 95.3)">14</text>
<text x="117.9" y="95.3" transform="rotate(-90 117.9 95.3)">14</text>
<text x="139.4" y="95.3" transform="rotate(-90 139.4 95.3)">14</text>
<text x="205.7" y="97.5">1</text>
<text x="217.1" y="100.1">3</text>
<text x="205.7" y="102.6">2</text>
<text x="223.7" y="110.2">1</text>
<text x="234.9" y="112.8">3</text>
<text x="97.5" y="115" transform="rotate(-90 97.5 115)">7</text>
<text x="117.9" y="115" transform="rotate(-90 117.9 115)">7</text>
<text x="139.4" y="115" transform="rotate(-90 139.4 115)">7</text>
<text x="223.7" y="115.3">2</text>
<text x="187.9" y="122.9">1</text>
<text x="199.3" y="122.9">2</text>
<text x="205.7" y="122.9">4</text>
<text x="217.1" y="125.5">6</text>
<text x="245" y="122.9">9</text>
<text x="256.5" y="125.5">8</text>
<text x="205.7" y="128">5</text>
<text x="244.4" y="128">10</text>
<text x="203.1" y="142">3</text>
<text x="214.6" y="142">4</text>
<text x="22.6" y="153.1" transform="rotate(-90 22.6 153.1)">13</text>
<text x="27.7" y="153.1" transform="rotate(-90 27.7 153.1)">12</text>
<text x="37.8" y="153.3" transform="rotate(-90 37.8 153.3)">13</text>
<text x="42.9" y="153.3" transform="rotate(-90 42.9 153.3)">12</text>
<text x="53.1" y="153.3" transform="rotate(-90 53.1 153.3)">10</text>
<text x="58.2" y="152.7" transform="rotate(-90 58.2 152.7)">9</text>
<text x="68.3" y="152.7" transform="rotate(-90 68.3 152.7)">5</text>
<text x="73.4" y="152.7" transform="rotate(-90 73.4 152.7)">4</text>
<text x="25.1" y="164.5" transform="rotate(-90 25.1 164.5)">11</text>
<text x="40.4" y="164.5" transform="rotate(-90 40.4 164.5)">11</text>
<text x="55.6" y="163.9" transform="rotate(-90 55.6 163.9)">8</text>
<text x="70.9" y="163.9" transform="rotate(-90 70.9 163.9)">6</text>
<text x="31.5" y="173.4" transform="rotate(-90 31.5 173.4)">13</text>
<text x="45.5" y="173.4" transform="rotate(-90 45.5 173.4)">11</text>
<text x="59.4" y="172.8" transform="rotate(-90 59.4 172.8)">9</text>
<text x="70.9" y="171.5" transform="rotate(-90 70.9 171.5)">5</text>
<text x="31.5" y="184.8" transform="rotate(-90 31.5 184.8)">12</text>
<text x="45.5" y="184.8" transform="rotate(-90 45.5 184.8)">10</text>
<text x="59.4" y="184.2" transform="rotate(-90 59.4 184.2)">8</text>
<text x="70.9" y="183" transform="rotate(-90 70.9 183)">6</text>
</g>
<g font-size="1.2" fill="#0000c2">
<text x="256.8" y="61.4">TRIGGER</text>
<text x="256.8" y="62.9">RESET</text>
<text x="256.8" y="65.7">TRIGGER</text>
<text x="263.4" y="61.4">=</text>
<text x="263.4" y="65.7">=</text>
<text x="265.7" y="61.4">0</text>
<text x="265.7" y="65.7">1</text>
<text x="267.7" y="61.4">===&gt;</text>
<text x="267.7" y="65.7">===&gt;</text>
<text x="273.3" y="61.4">OUTPUT</text>
<text x="273.3" y="65.7">OUTPUT</text>
<text x="279.5" y="65.7">RESET</text>
<text x="256.8" y="67.1">RESET</text>
<text x="264.3" y="67.1">=</text>
</g>
</svg>
